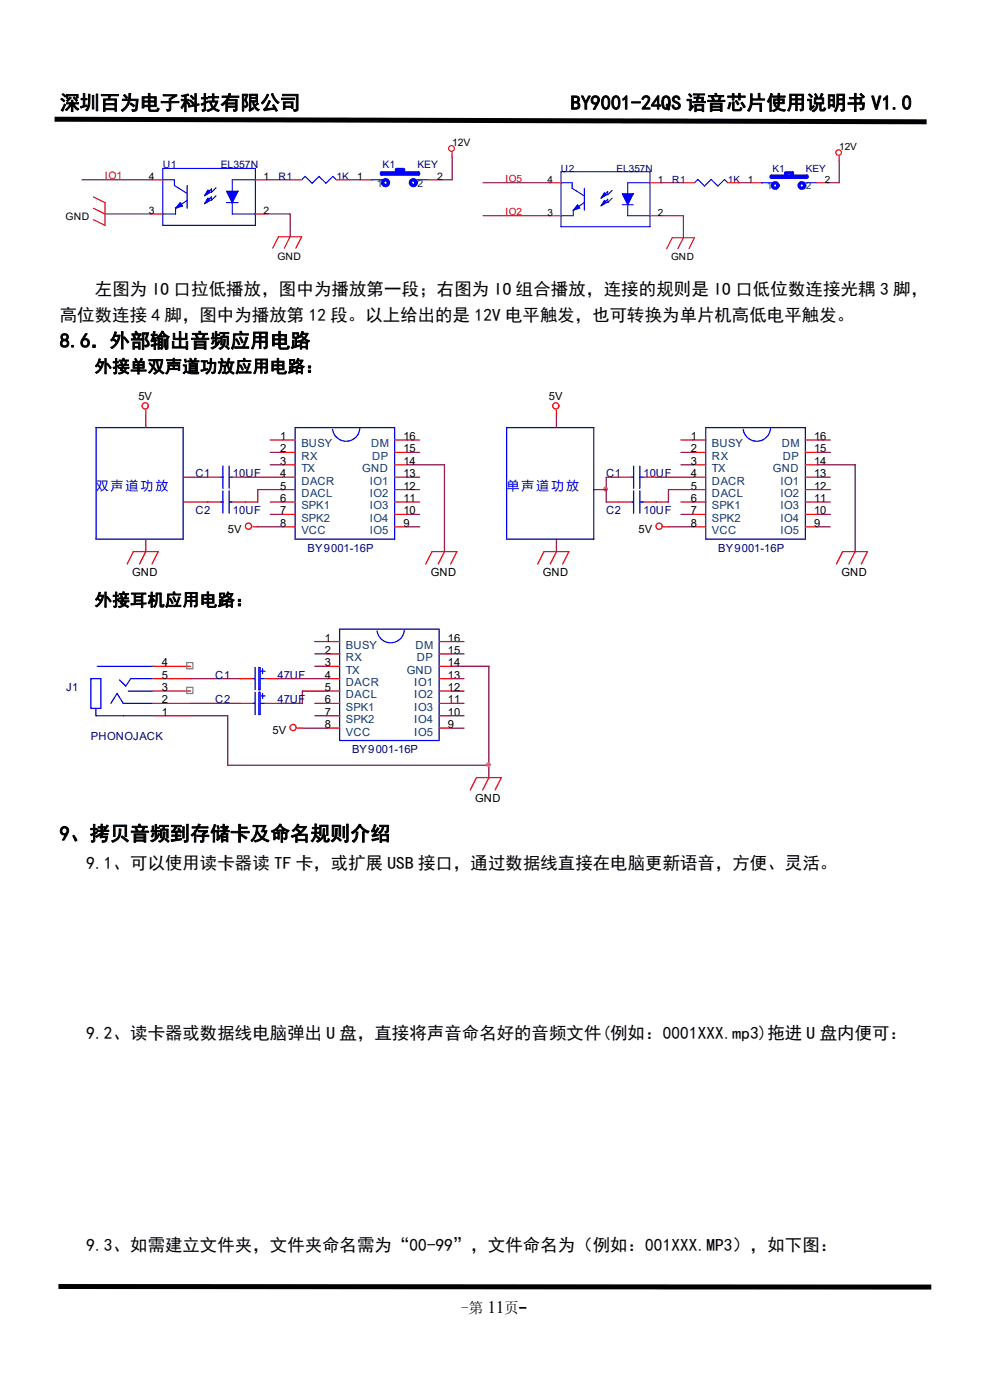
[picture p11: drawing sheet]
<svg xmlns="http://www.w3.org/2000/svg" width="210mm" height="297mm" viewBox="0 0 210 297" stroke-linecap="round" stroke-linejoin="round" font-family="sans-serif">
<path d="M11.6 24.8l185 .5v1.1l-185-.6zM12.4 272.4l185.2 .1v1.1l-185.2-.1z" fill="#000"/>
<path d="M17.4 38.1h14.7M56.6 38.1h4.9M73.8 38.1h2.5M95.9 33.3v4.8h-2.5M22.3 45.4h9.8M56.6 45.4h4.9v4.8" fill="none" stroke="#800040" stroke-width=".24"/>
<g fill="none" stroke="#00f" stroke-width=".73">
<path d="M80.9 36.7h7.9v.2h-7.9zM84.1 36.7v-.7h1.5v.7"/>
<circle cx="81.8" cy="38.7" r=".61"/>
<circle cx="87.7" cy="38.7" r=".61"/>
</g>
<path d="M34.5 38.1h2.5v1.3l2.7 1.6M34.5 35.7h19.7v12.1h-19.7zM39.7 39.4v4.8M45.8 39.8l-.9 1v-.7l-1 .9M54.2 38.1h-4.9v2.5M64 38.1l.7-.7 1.5 1.5 1.5-1.5 1.4 1.5 1.5-1.5 .8 .7M78.7 38.1h2.5M88.5 38.1h2.5M39.7 42.5l-2.5 1.7v1.2h-2.7M45.8 41.5l-.9 1v-.7l-1 .9M48 43h2.5M49.3 43v2.4h4.9" fill="none" stroke="#00f" stroke-width=".24"/>
<g fill="none" stroke="#f00" stroke-width=".24">
<path d="M32.1 38.1h2.4M54.2 38.1h2.4M61.5 38.1h2.5M71.4 38.1h2.4M76.3 38.1h2.4M91 38.1h2.4M95.9 32.3v1M19.8 41.8l2.5 1.2v4.8l-2.5-1.2M19.8 44.2l2.5 1.2M32.1 45.4h2.4M54.2 45.4h2.4M57.9 52.6l1.2-2.4h4.9l-1.2 2.4"/>
<path d="M61.5 50.2l-1.2 2.4"/>
<circle cx="95.8" cy="31.5" r=".61"/>
</g>
<g fill="#00f" stroke="#00f" stroke-width=".24">
<path d="M48 40.6h2.5l-1.2 2.4z"/>
<path d="M38.2 43l.5 .7-1.5 .5z"/>
<path d="M44.1 42l.5 .5-1.2 .7z"/>
<path d="M44.1 40.3l.5 .5-1.2 .7z"/>
</g>
<path d="M102.5 38.8h14.1M140.2 38.8h4.8M156.8 38.8h2.3M178 34.1v4.7h-2.3M102.5 45.8h14.1M140.2 45.8h4.8v4.6" fill="none" stroke="#800040" stroke-width=".23"/>
<g fill="none" stroke="#00f" stroke-width=".7">
<path d="M163.6 37.4h7.6v.2h-7.6zM166.7 37.4v-.7h1.4v.7"/>
<circle cx="164.4" cy="39.4" r=".59"/>
<circle cx="170.1" cy="39.4" r=".59"/>
</g>
<path d="M119 38.8h2.4v1.1l2.6 1.7M119 36.4h18.9v11.7h-18.9zM124 39.9v4.7M137.9 38.8h-4.7v2.3M147.3 38.8l.7-.7 1.5 1.4 1.4-1.4 1.4 1.4 1.4-1.4 .7 .7M161.5 38.8h2.3M170.9 38.8h2.4M124 43l-2.4 1.6v1.2h-2.6M129.9 42l-1 1v-.7l-.9 .9M129.9 40.4l-1 .9v-.7l-.9 1M132 43.4h2.3M133.2 43.4v2.4h4.7" fill="none" stroke="#00f" stroke-width=".23"/>
<g fill="none" stroke="#f00" stroke-width=".23">
<path d="M116.6 38.8h2.4M137.9 38.8h2.3M145 38.8h2.3M154.4 38.8h2.4M159.1 38.8h2.4M173.3 38.8h2.4M178 33.2v.9M116.6 45.8h2.4M137.9 45.8h2.3M141.4 52.8l1.2-2.4h4.7l-1.2 2.4M145 50.4l-1.2 2.4"/>
<circle cx="177.9" cy="32.4" r=".59"/>
</g>
<g fill="#00f" stroke="#00f" stroke-width=".23">
<path d="M132 41.1h2.3l-1.1 2.3z"/>
<path d="M122.5 43.4l.5 .7-1.4 .5z"/>
<path d="M128.2 42.5l.5 .5-1.2 .7z"/>
<path d="M128.2 40.9l.5 .4-1.2 .7z"/>
</g>
<g fill="none" stroke="#800040" stroke-width=".26">
<path d="M30.9 88.1v2.6M57.3 98.6h2.7M57.3 93.3h2.7M57.3 96h2.7M86.4 98.6h7.9v18.4M86.4 93.3h2.6M86.4 96h2.6M118 88.1v2.6M144.4 98.6h2.7M144.4 93.3h2.7M144.4 96h2.7M173.5 98.6h7.9v18.4"/>
<path d="M173.5 93.3h2.6M173.5 96h2.6M30.9 114.4v2.6M38.8 106.5h5.3M38.8 101.2h5.3M52 101.2h8M54.7 111.8h5.3M57.3 109.1h2.7M57.3 106.5h2.7M60 103.9h-5.3v2.6h-2.7M86.4 111.8h2.6M86.4 109.1h2.6"/>
<path d="M86.4 106.5h2.6M86.4 103.9h2.6M86.4 101.2h2.6M118 114.4v2.6M126 103.9h2.6M131.2 101.2h-2.6v5.3h2.6M139.2 101.2h7.9M141.8 111.8h5.3M144.4 109.1h2.7M144.4 106.5h2.7M147.1 103.9h-5.3v2.6h-2.6M173.5 111.8h2.6"/>
<path d="M173.5 109.1h2.6M173.5 106.5h2.6M173.5 103.9h2.6M173.5 101.2h2.6M66.8 138.7h2.6M66.8 136.1h2.6M95.8 138.7h2.6M95.8 136.1h2.6M40.4 149.2h10.6M40.4 151.8h7.9v10.5h55.4M40.4 144h10.6M58.9 144h10.5"/>
<path d="M64.1 154.5h5.3M66.8 149.2h2.6M66.8 141.4h2.6M66.8 151.8h2.6M69.4 146.6h-5.3v2.6h-5.2M95.8 149.2h2.6M95.8 141.4h7.9v23.6M95.8 151.8h2.6M95.8 144h2.6M95.8 146.6h2.6M95.8 154.5h2.6"/>
</g>
<g fill="none" stroke="#f00" stroke-width=".26">
<path d="M30.9 87v1.1M60 93.3h2.6M60 96h2.6M60 98.6h2.6M83.7 93.3h2.7M83.7 96h2.7M83.7 98.6h2.7M118 87v1.1M147.1 93.3h2.6M147.1 96h2.6M147.1 98.6h2.6M170.8 93.3h2.7"/>
<path d="M170.8 96h2.7M170.8 98.6h2.7M27 119.6l1.3-2.6h5.3l-1.4 2.6M30.9 117l-1.3 2.6M44.1 101.2h2.7M44.1 106.5h2.7M49.4 101.2h2.6M49.4 106.5h2.6M53.6 111.8h1.1M60 101.2h2.6M60 103.9h2.6M60 106.5h2.6"/>
<path d="M60 109.1h2.6M60 111.8h2.6M83.7 101.2h2.7M83.7 103.9h2.7M83.7 106.5h2.7M83.7 109.1h2.7M83.7 111.8h2.7M90.3 119.6l1.3-2.6h5.3l-1.3 2.6M94.3 117l-1.3 2.6M114.1 119.6l1.3-2.6h5.3l-1.3 2.6M118 117l-1.3 2.6M131.2 101.2h2.7"/>
<path d="M131.2 106.5h2.7M136.5 101.2h2.7M136.5 106.5h2.7M140.7 111.8h1.1M147.1 101.2h2.6M147.1 103.9h2.6M147.1 106.5h2.6M147.1 109.1h2.6M147.1 111.8h2.6M170.8 101.2h2.7M170.8 103.9h2.7M170.8 106.5h2.7"/>
<path d="M170.8 109.1h2.7M170.8 111.8h2.7M177.4 119.6l1.4-2.6h5.2l-1.3 2.6M181.4 117l-1.3 2.6M69.4 136.1h2.7M69.4 138.7h2.7M93.2 136.1h2.6M93.2 138.7h2.6M32.5 141.4h7.9M32.5 144h7.9M32.5 146.6h7.9M32.5 149.2h7.9"/>
<path d="M32.5 151.8h7.9M51 144h2.6M51 149.2h2.6M56.2 144h2.7M56.2 149.2h2.7M63.1 154.5h1M69.4 141.4h2.7M69.4 144h2.7M69.4 146.6h2.7M69.4 149.2h2.7M69.4 151.8h2.7M69.4 154.5h2.7"/>
<path d="M93.2 141.4h2.6M93.2 144h2.6M93.2 146.6h2.6M93.2 149.2h2.6M93.2 151.8h2.6M93.2 154.5h2.6M99.8 167.6l1.3-2.6h5.2l-1.3 2.6M103.7 165l-1.3 2.6"/>
<circle cx="30.8" cy="86.1" r=".66"/>
<circle cx="117.9" cy="86.1" r=".66"/>
<circle cx="52.7" cy="111.6" r=".66"/>
<circle cx="139.8" cy="111.6" r=".66"/>
<circle cx="62.2" cy="154.3" r=".66"/>
</g>
<g fill="none" stroke="#00f" stroke-width=".26">
<path d="M20.4 90.7h18.4v23.7h-18.4zM47.3 98.9v4.7M48.6 98.9v4.7M62.6 90.7h21.1v23.7h-21.1zM76.3 90.9a2.9 2.9 0 0 1-2.8 2.7 2.9 2.9 0 0 1-3-2.5M107.5 90.7h18.5v23.7h-18.5zM134.4 98.9v4.7M135.7 98.9v4.7M149.7 90.7h21.1v23.7h-21.1zM163.4 90.9a2.9 2.9 0 0 1-2.8 2.7 2.9 2.9 0 0 1-2.9-2.5M46.8 101.2h.5M46.8 106.5h.5"/>
<path d="M47.3 104.1v4.8M48.6 101.2h.8M48.6 104.1v4.8M48.6 106.5h.8M133.9 101.2h.5M133.9 106.5h.5M134.4 104.1v4.8M135.7 101.2h.8M135.7 106.5h.8M135.7 104.1v4.8M72.1 133.5h21.1v23.6h-21.1zM85.8 133.7a2.9 2.9 0 0 1-2.9 2.7 2.9 2.9 0 0 1-2.9-2.6"/>
<path d="M19.3 144h2.1v6.3h-2.1zM20.4 150.3v1.5h12.1M20.6 141.4h11.9M23.5 149.2l1.3-2.1 1.4 2.1h6.3M27.2 146.6h5.3M32.5 144h-4.8l-1 1.5-1.3-1.3M53.6 144h.5M53.6 149.2h.5M54.1 141.6v4.7M54.1 146.9v4.7M54.9 141.6h.3v4.7h-.3zM54.9 146.9h.3v4.7h-.3z"/>
<path d="M55.2 144h1M55.2 149.2h1M55.2 142.4h1M55.2 147.6h1M55.7 141.9v1M55.7 147.1v1.1"/>
</g>
<g fill="#f0f" stroke="#f0f" stroke-width=".26">
<circle cx="128.5" cy="103.7" r=".4"/>
<circle cx="103.6" cy="162.2" r=".39"/>
</g>
<path d="M39.6 140.6h1.3v1.3h-1.3zM39.6 145.8h1.3v1.3h-1.3z" fill="none" stroke="#808080" stroke-width=".26"/>
<g font-size="4.2">
<text x="12.7" y="23.3">深圳百为电子科技有限公司</text>
<text x="121.1" y="23.3">BY9001-24QS 语音芯片使用说明书 V1.0</text>
<text x="12.7" y="73.7">8.6．外部输出音频应用电路</text>
<text x="12.7" y="178.3">9、拷贝音频到存储卡及命名规则介绍</text>
</g>
<g font-size="3.7">
<text x="20.1" y="62.5">左图为 IO 口拉低播放，图中为播放第一段；右图为 IO 组合播放，连接的规则是 IO 口低位数连接光耦 3 脚，</text>
<text x="12.7" y="68">高位数连接 4 脚，图中为播放第 12 段。以上给出的是 12V 电平触发，也可转换为单片机高低电平触发。</text>
<text x="20.1" y="79">外接单双声道功放应用电路：</text>
<text x="20.1" y="128.5">外接耳机应用电路：</text>
<text x="18.3" y="184.3">9.1、可以使用读卡器读 TF 卡，或扩展 USB 接口，通过数据线直接在电脑更新语音，方便、灵活。</text>
<text x="18.3" y="220.4">9.2、读卡器或数据线电脑弹出 U 盘，直接将声音命名好的音频文件(例如：0001XXX.mp3)拖进 U 盘内便可：</text>
<text x="18.3" y="265.4">9.3、如需建立文件夹，文件夹命名需为“00-99”，文件命名为（例如：001XXX.MP3），如下图：</text>
<text x="103.4" y="278.6">11</text>
</g>
<g font-size="3.2">
<text x="97.8" y="278.6">-第</text>
<text x="106.9" y="278.6">页-</text>
</g>
<g font-size="2.6" fill="#00f">
<text x="20.4" y="103.9">双 声 道 功 放</text>
<text x="107.5" y="103.9">单 声 道 功 放</text>
</g>
<g font-size="2.4">
<text x="29.3" y="84.9">5V</text>
<text x="116.5" y="84.9">5V</text>
<text x="59.4" y="93.3">1</text>
<text x="59.4" y="96">2</text>
<text x="85.6" y="96">15</text>
<text x="85.6" y="93.3">16</text>
<text x="146.5" y="93.3">1</text>
<text x="146.5" y="96">2</text>
<text x="172.7" y="96">15</text>
<text x="172.7" y="93.3">16</text>
<text x="59.4" y="98.6">3</text>
<text x="59.4" y="101.2">4</text>
<text x="85.6" y="101.2">13</text>
<text x="85.6" y="98.6">14</text>
<text x="146.5" y="98.6">3</text>
<text x="146.5" y="101.2">4</text>
<text x="172.7" y="101.2">13</text>
<text x="172.7" y="98.6">14</text>
<text x="59.4" y="103.9">5</text>
<text x="59.4" y="106.5">6</text>
<text x="85.6" y="106.5">11</text>
<text x="85.6" y="103.9">12</text>
<text x="146.5" y="103.9">5</text>
<text x="146.5" y="106.5">6</text>
<text x="172.7" y="106.5">11</text>
<text x="172.7" y="103.9">12</text>
<text x="48.4" y="113.1">5V</text>
<text x="59.4" y="109.1">7</text>
<text x="59.4" y="111.8">8</text>
<text x="85.6" y="111.8">9</text>
<text x="85.6" y="109.1">10</text>
<text x="135.5" y="113.1">5V</text>
<text x="146.5" y="109.1">7</text>
<text x="146.5" y="111.8">8</text>
<text x="172.7" y="111.8">9</text>
<text x="172.7" y="109.1">10</text>
<text x="28" y="122.3">GND</text>
<text x="91.4" y="122.3">GND</text>
<text x="115.1" y="122.3">GND</text>
<text x="178.5" y="122.3">GND</text>
<text x="68.9" y="136.1">1</text>
<text x="95" y="136.1">16</text>
<text x="34.3" y="141.4">4</text>
<text x="34.3" y="144">5</text>
<text x="68.9" y="138.7">2</text>
<text x="68.9" y="141.4">3</text>
<text x="68.9" y="144">4</text>
<text x="95" y="144">13</text>
<text x="95" y="141.4">14</text>
<text x="95" y="138.7">15</text>
<text x="34.3" y="149.2">2</text>
<text x="34.3" y="146.6">3</text>
<text x="68.9" y="146.6">5</text>
<text x="68.9" y="149.2">6</text>
<text x="95" y="149.2">11</text>
<text x="95" y="146.6">12</text>
<text x="34.3" y="151.8">1</text>
<text x="57.8" y="155.8">5V</text>
<text x="68.9" y="151.8">7</text>
<text x="68.9" y="154.5">8</text>
<text x="95" y="154.5">9</text>
<text x="95" y="151.8">10</text>
<text x="100.8" y="170.2">GND</text>
</g>
<g font-size="2.4" fill="#004080">
<text x="63.9" y="94.9">BUSY</text>
<text x="78.7" y="94.9">DM</text>
<text x="151" y="94.9">BUSY</text>
<text x="165.8" y="94.9">DM</text>
<text x="63.9" y="97.6">RX</text>
<text x="63.9" y="100.2">TX</text>
<text x="76.9" y="100.2">GND</text>
<text x="79" y="97.6">DP</text>
<text x="151" y="97.6">RX</text>
<text x="151" y="100.2">TX</text>
<text x="164" y="100.2">GND</text>
<text x="166.1" y="97.6">DP</text>
<text x="63.9" y="102.8">DACR</text>
<text x="63.9" y="105.4">DACL</text>
<text x="78.4" y="105.4">IO2</text>
<text x="78.4" y="102.8">IO1</text>
<text x="151" y="102.8">DACR</text>
<text x="151" y="105.4">DACL</text>
<text x="165.6" y="105.4">IO2</text>
<text x="165.6" y="102.8">IO1</text>
<text x="63.9" y="108.1">SPK1</text>
<text x="63.9" y="110.7">SPK2</text>
<text x="63.9" y="113.3">VCC</text>
<text x="78.4" y="113.3">IO5</text>
<text x="78.4" y="110.7">IO4</text>
<text x="78.4" y="108.1">IO3</text>
<text x="151" y="108.1">SPK1</text>
<text x="151" y="110.7">SPK2</text>
<text x="151" y="113.3">VCC</text>
<text x="165.6" y="113.3">IO5</text>
<text x="165.6" y="110.7">IO4</text>
<text x="165.6" y="108.1">IO3</text>
<text x="73.4" y="137.7">BUSY</text>
<text x="88.1" y="137.7">DM</text>
<text x="73.4" y="140.3">RX</text>
<text x="73.4" y="142.9">TX</text>
<text x="86.3" y="142.9">GND</text>
<text x="88.4" y="140.3">DP</text>
<text x="73.4" y="145.5">DACR</text>
<text x="73.4" y="148.2">DACL</text>
<text x="87.9" y="148.2">IO2</text>
<text x="87.9" y="145.5">IO1</text>
<text x="73.4" y="150.8">SPK1</text>
<text x="73.4" y="153.4">SPK2</text>
<text x="87.9" y="153.4">IO4</text>
<text x="87.9" y="150.8">IO3</text>
<text x="73.4" y="156">VCC</text>
<text x="87.9" y="156">IO5</text>
</g>
<g font-size="2.4" fill="#000080">
<text x="41.5" y="101.2">C1</text>
<text x="49.4" y="101.2">10UF</text>
<text x="128.6" y="101.2">C1</text>
<text x="136.5" y="101.2">10UF</text>
<text x="41.5" y="109.1">C2</text>
<text x="49.4" y="109.1">10UF</text>
<text x="128.6" y="109.1">C2</text>
<text x="136.5" y="109.1">10UF</text>
<text x="65.2" y="117">BY9001-16P</text>
<text x="152.4" y="117">BY9001-16P</text>
<text x="45.7" y="144">C1</text>
<text x="58.9" y="144">47UF</text>
<text x="14" y="146.6">J1</text>
<text x="45.7" y="149.2">C2</text>
<text x="58.9" y="149.2">47UF</text>
<text x="19.3" y="157.1">PHONOJACK</text>
<text x="74.7" y="159.7">BY9001-16P</text>
</g>
<g font-size="2.2" fill="#000080">
<text x="34.5" y="35.7">U1</text>
<text x="46.8" y="35.7">EL357N</text>
<text x="81.2" y="35.7">K1</text>
<text x="88.5" y="35.7">KEY</text>
<text x="59.1" y="38.1">R1</text>
<text x="71.4" y="38.1">1K</text>
</g>
<g font-size="2.2">
<text x="95.9" y="30.9">12V</text>
<text x="31.6" y="38.1">4</text>
<text x="55.9" y="38.1">1</text>
<text x="75.8" y="38.1">1</text>
<text x="92.7" y="38.1">2</text>
<text x="13.9" y="46.6">GND</text>
<text x="31.6" y="45.4">3</text>
<text x="55.9" y="45.4">2</text>
<text x="58.8" y="55.1">GND</text>
</g>
<text font-size="2.2" fill="#f00" x="22.3" y="37.9">IO1</text>
<g font-size="2.2" fill="#004080">
<text x="79.9" y="39.6">1</text>
<text x="88.5" y="39.6">2</text>
</g>
<g font-size="2.1">
<text x="178" y="31.8">12V</text>
<text x="116.2" y="38.8">4</text>
<text x="139.5" y="38.8">1</text>
<text x="158.7" y="38.8">1</text>
<text x="174.9" y="38.8">2</text>
<text x="116.2" y="45.8">3</text>
<text x="139.5" y="45.8">2</text>
<text x="142.4" y="55.1">GND</text>
</g>
<g font-size="2.1" fill="#f00">
<text x="107.2" y="38.5">IO5</text>
<text x="107.2" y="45.5">IO2</text>
</g>
<g font-size="2.1" fill="#000080">
<text x="119" y="36.4">U2</text>
<text x="130.8" y="36.4">EL357N</text>
<text x="142.6" y="38.8">R1</text>
<text x="154.4" y="38.8">1K</text>
<text x="163.8" y="36.4">K1</text>
<text x="170.9" y="36.4">KEY</text>
</g>
<g font-size="2.1" fill="#004080">
<text x="162.7" y="40.2">1</text>
<text x="170.9" y="40.2">2</text>
</g>
</svg>
